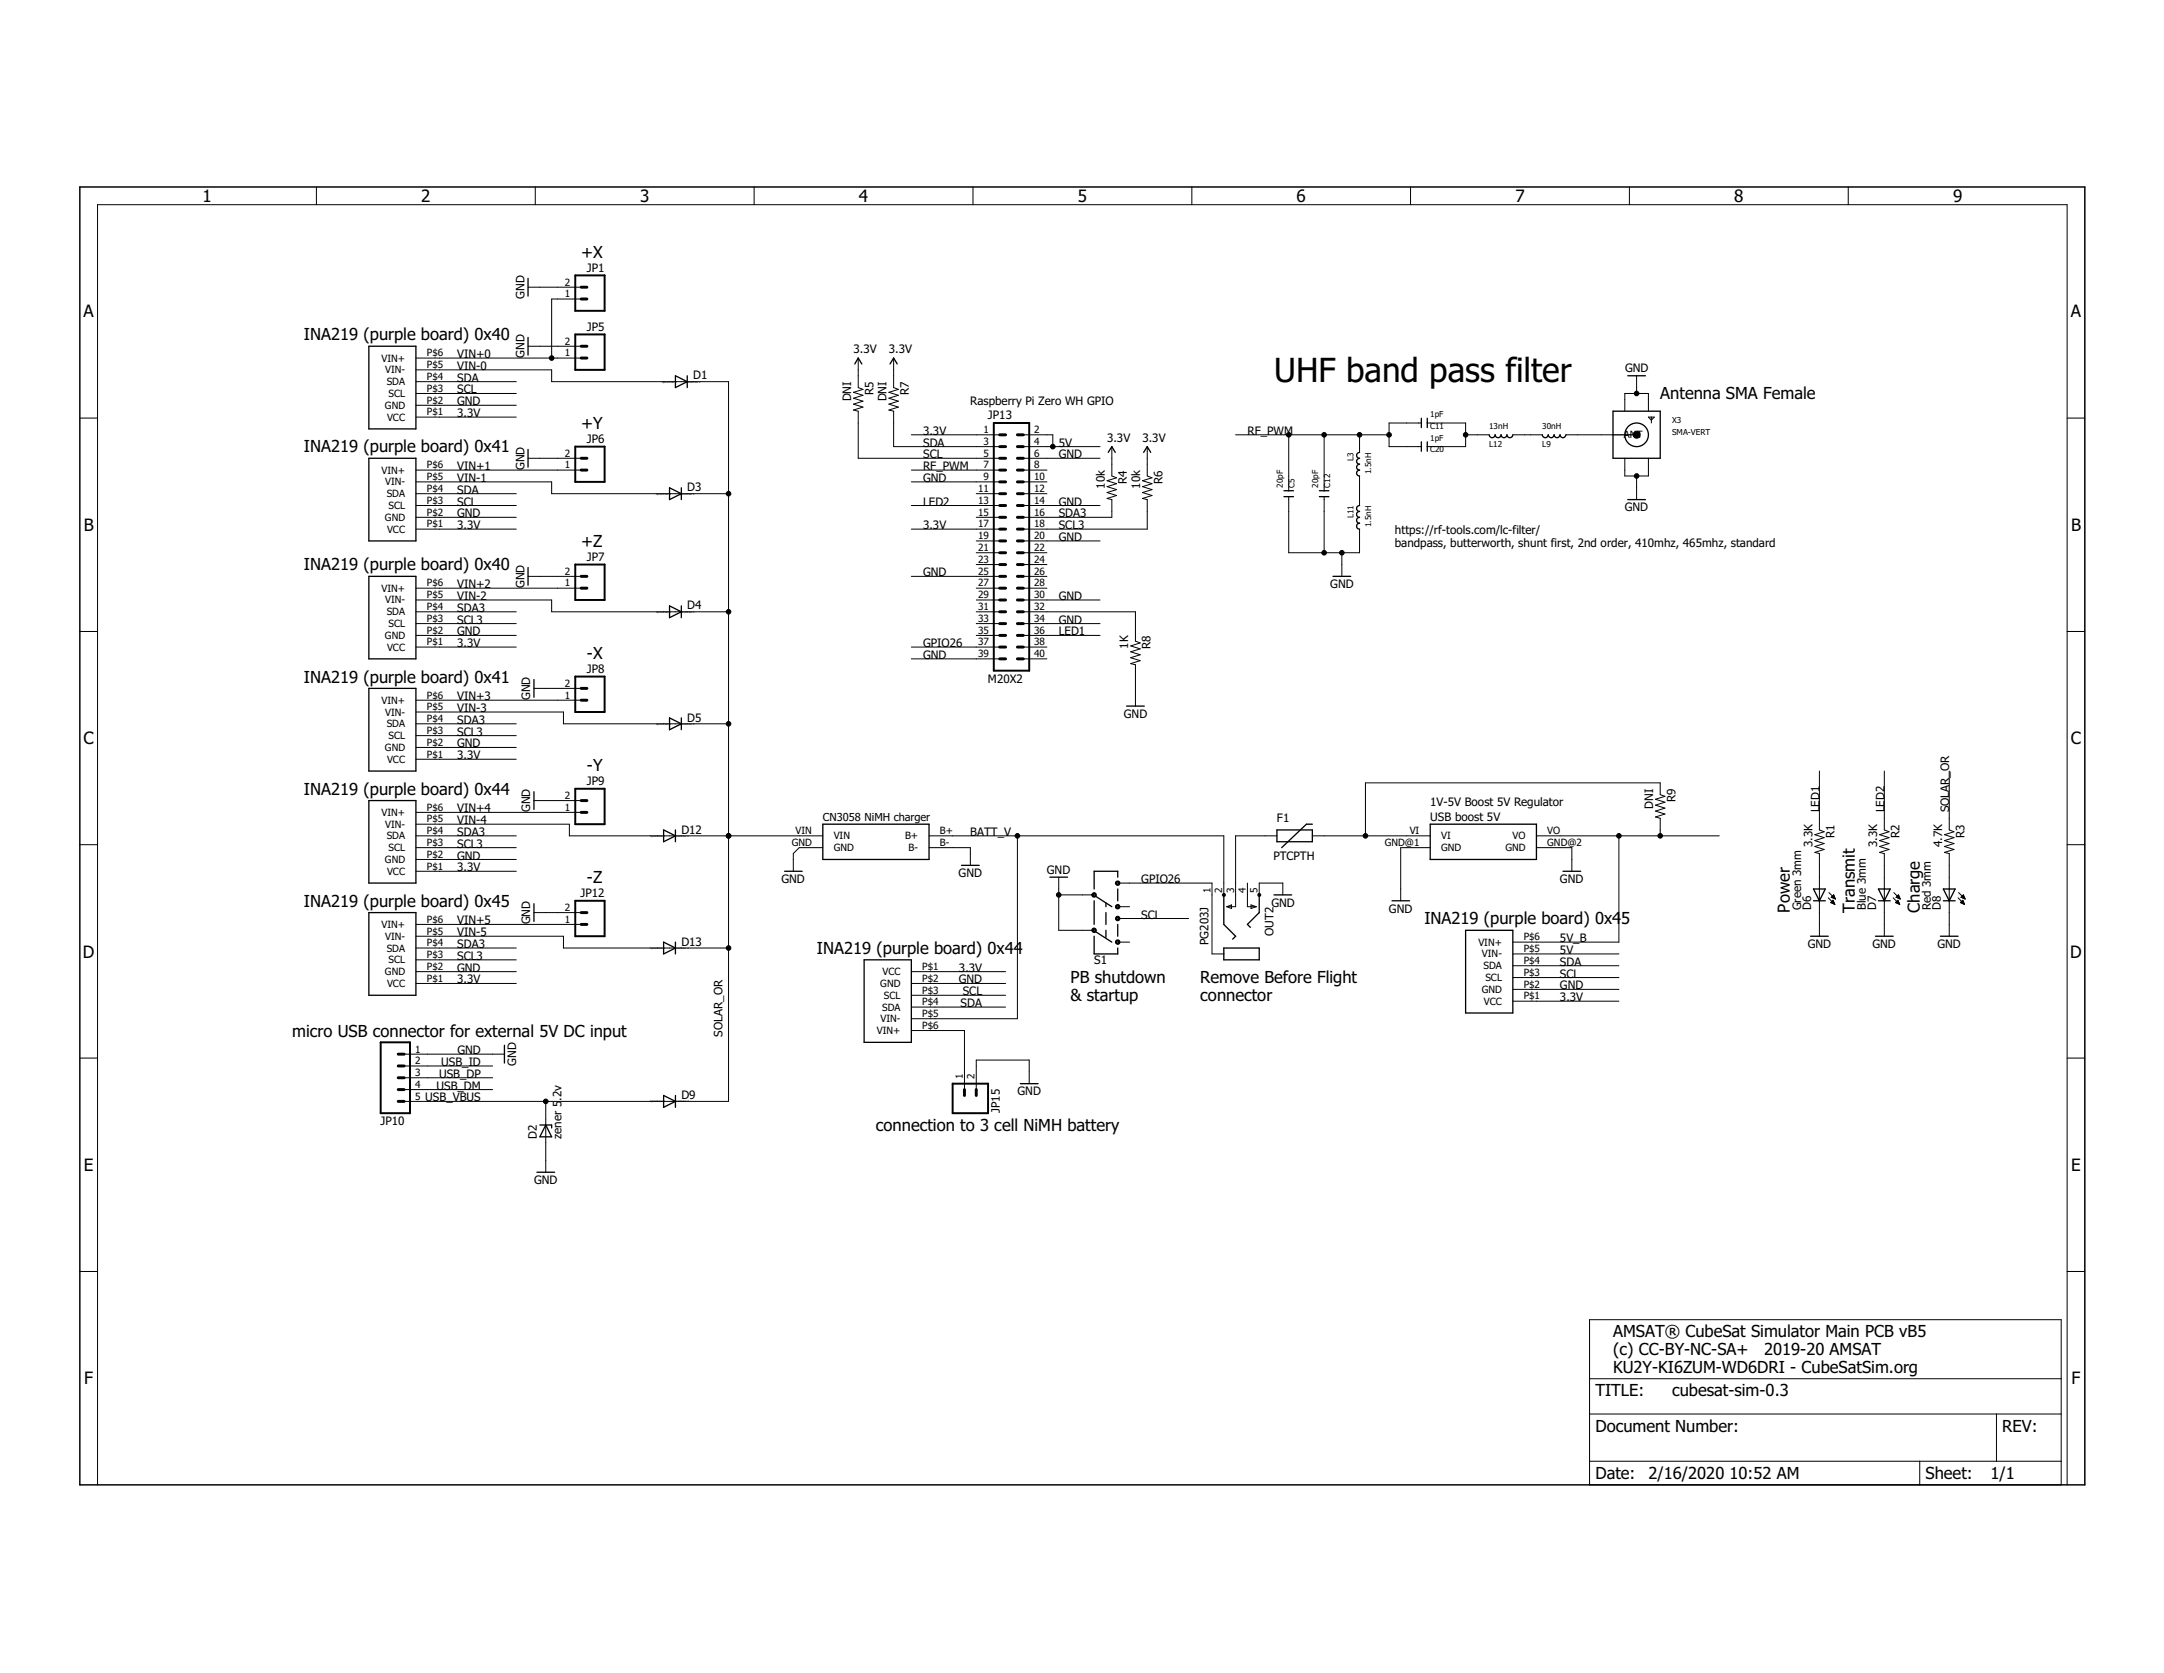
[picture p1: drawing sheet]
<svg xmlns="http://www.w3.org/2000/svg" width="279mm" height="216mm" viewBox="0 0 279 216" stroke-linecap="round" stroke-linejoin="round" font-family="sans-serif">
<path d="M10.3 24.1h258.9v167.5h-258.9z" fill="none" stroke="#000" stroke-width=".19"/>
<g fill="none" stroke="#000" stroke-width=".13">
<path d="M40.9 24.1v2.3M68.2 37.1h6.8M69.1 24.1v2.3M75 38.6h-3.8v7.6M97.4 24.1v2.3M125.6 24.1v2.3M153.9 24.1v2.3M182.1 24.1v2.3M210.4 24.1v2.3M238.6 24.1v2.3M10.3 54h2.3M53.7 46.2h21.3"/>
<path d="M53.7 49.3h13M53.7 47.7h17.5v1.6h22.9v92.8h-41.9M53.7 53.8h13M53.7 52.3h13M53.7 50.8h13M68.2 44.7h6.8M68.2 59.1h6.8M110.8 46.2v3.8l.6 .2-1.2 .4 1.2 .4-1.2 .4 1.2 .4-1.2 .4 1.2 .3-1.2 .4 .6 .2v6h18.3M115.4 46.2v3.8l.6 .2-1.2 .4 1.2 .4-1.2 .4 1.2 .4-1.2 .4 1.2 .3-1.2 .4 .6 .2v4.5h13.7M117.7 56.1h11.4M132.1 59.1h9.9M132.1 57.6h9.9"/>
<path d="M132.1 56.1h3.8v1.5M143.6 57.6v3.8l.6 .3-1.3 .3 1.3 .4-1.3 .4 1.3 .4-1.3 .4 1.3 .3-1.3 .4 .7 .2v2.3h-11.5M148.1 57.6v3.8l.6 .3-1.2 .3 1.2 .4-1.2 .4 1.2 .4-1.2 .4 1.2 .3-1.2 .4 .6 .2v3.8h-16M159.5 56.1h19.8M166.4 56.1v7.2M171 56.1v7.2M175.5 56.1v2.3M183.5 54.6h-4.2v3h4.2M184.3 54.6h4.9v3h-4.9M189.2 56.1h3.1M195.3 56.1h3.8M202.2 56.1h6.1"/>
<path d="M209.8 53.1v-2.3h3v2.3M209.8 59.1v2.3h3v-2.3M211.3 48.5v2.3M212.8 53.8h.8l-.4 .4zM213.2 53.8v.8M266.9 54h2.3M53.7 60.7h21.3M53.7 75.9h21.3M53.7 68.3h13M53.7 66.8h13M53.7 65.2h13M53.7 63.7h13"/>
<path d="M53.7 62.2h17.5v1.5h22.9M53.7 77.4h17.5v1.6h22.9M53.7 79h13M68.2 74.4h6.8M117.7 60.7h11.4M117.7 74.4h11.4M117.7 68.3h11.4M117.7 65.2h11.4M117.7 62.2h11.4M126 75.9h3.1M126 72.9h3.1M126 71.3h3.1"/>
<path d="M126 69.8h3.1M126 66.8h3.1M126 63.7h3.1M126 77.4h3.1M126 79h3.1M132.1 60.7h3.1M132.1 75.9h3.1M132.1 74.4h3.1M132.1 72.9h3.1M132.1 71.3h3.1M132.1 69.8h9.9M132.1 65.2h9.9"/>
<path d="M132.1 63.7h3.1M132.1 62.2h3.1M132.1 77.4h9.9M132.1 79h14.5v3.7l.6 .3-1.2 .4 1.2 .3-1.2 .4 1.2 .4-1.2 .4 1.2 .4-1.2 .3 .6 .2v5.3M166.4 64.1v7.2h9.1v-3M171 64.1v7.2M173.2 71.3v3.1M175.5 61.4v3.8M211.3 61.4v3.1M10.3 81.5h2.3M53.7 90.4h21.3M53.7 80.5h13"/>
<path d="M53.7 82h13M53.7 83.5h13M53.7 93.4h13M53.7 91.9h19v1.5h21.4M53.7 96.5h13M53.7 94.9h13M53.7 98h13M68.9 88.8h6.1M117.7 83.5h11.4M117.7 85h11.4M126 80.5h3.1M126 82h3.1"/>
<path d="M132.1 80.5h9.9M132.1 82h9.9M132.1 83.5h3.1M132.1 85h3.1M234.9 99.5v7.6l.6 .2-1.2 .4 1.2 .4-1.2 .4 1.2 .4-1.2 .3 1.2 .4-1.2 .4 .6 .2v10.6M243.3 99.5v7.6l.6 .2-1.2 .4 1.2 .4-1.2 .4 1.2 .4-1.2 .3 1.2 .4-1.2 .4 .6 .2v10.6M251.7 99.5v7.6l.6 .2-1.2 .4 1.2 .4-1.2 .4 1.2 .4-1.2 .3 1.2 .4-1.2 .4 .6 .2v10.6M266.9 81.5h2.3M10.3 109h2.3M53.7 104.8h21.3M53.7 119.3h21.3M53.7 107.9h13"/>
<path d="M53.7 106.4h19.8v1.5h32.7M53.7 109.4h13M53.7 110.9h13M53.7 112.4h13M68.9 103.3h6.1M68.9 117.8h6.1M106.2 109.4h-3l-.8 .8v2.2M120 107.9h38v7.6M120 109.4h5.3v2.3M131.4 107.9v23.6h-13.7M136.7 115.5h4.6M136.7 113.2v6.9h4.6"/>
<path d="M144.3 114h12.2v9.1h1.5M144.3 117h1.5M144.3 118.5h9.2M158.4 117l.6-.2v.4zM161.1 114v3h1.1M161.5 116.8l.7 .2-.7 .2zM162.6 115.5v-1.5h3v1.5M164.9 107.9h-5.4v9.1h-1.1M169.4 107.9h15.3M176.3 107.9v-6.9h38.1v1.6l.6 .2-1.3 .3 1.3 .4-1.3 .4 1.3 .4-1.3 .4 1.3 .4-1.3 .3 .7 .2v2.3M184.7 109.4h-3.9v6.8M198.4 107.9h23.6"/>
<path d="M198.4 109.4h4.5v3M209 107.9v13.7h-13.7M236.1 115.9l.8 .8M236.1 115.2l.9 .8M236.4 116.5l.3-.3 .2 .5zM236.4 116.5h.4M236.4 115.8l.6 .2M236.5 115.8h.4M236.5 116.4h.3M236.5 115.7h.4M236.5 116.3h.2M236.6 115.7h.2"/>
<path d="M236.6 115.8h.3M236.6 116.6h.2M236.6 116.3h.1M236.6 115.6h.2M236.6 116.2h.1M236.7 115.5h.1M236.7 116.6h.2M236.7 115.9h.2M236.7 115.5l.3 .5M236.7 115.5l-.3 .3M236.9 116h.1M236.9 116.7h.1"/>
<path d="M244.4 115.9l.9 .8M244.5 115.2l.8 .8M244.7 116.5l.3-.3 .3 .5zM244.8 116.5h.4M244.8 115.8h.5M244.8 115.8l.5 .2M244.8 116.4h.3M244.9 115.7h.3M244.9 116.3h.2M245 115.8h.3M245 116.6h.2M245 115.6h.2"/>
<path d="M245 116.2h.1M245 115.5h.2M245.1 115.9h.2M245.1 116.6h.1M245.1 115.5h.1M245.1 115.5l.2 .5M245.1 115.5l-.3 .3M245.2 116h.1M245.2 116.7h.1M252.8 115.9l.8 .8M252.9 115.2l.8 .8M253.1 116.5l.3-.3 .2 .5z"/>
<path d="M253.1 116.5h.4M253.2 115.8h.4M253.2 116.5h.4M253.2 116.4h.3M253.2 115.8l.5 .2M253.2 115.7h.4M253.3 116.3h.2M253.3 115.7h.3M253.3 116.6h.3M253.3 115.8h.4M253.4 115.6h.2M253.4 116.2h.1"/>
<path d="M253.4 115.5h.1M253.5 115.9h.2M253.5 116.6h.1M253.5 115.5h.1M253.5 115.5l.2 .5M253.5 115.5l-.3 .3M253.6 116.7h.1M253.6 116h.1M266.9 109h2.3M10.3 136.5h2.3M52.2 136h12.9M52.2 137.6h11.4"/>
<path d="M52.2 139.1h11.4M53.7 122.3h13M53.7 120.8h19v1.5h21.4M53.7 125.4h13M53.7 123.9h13M53.7 126.9h13M117.7 133h6.8v7.6M117.7 125.4h12.1M117.7 126.9h12.1M117.7 128.4h12.1M117.7 130h12.1M132.9 139.8v-3h-6.9v3.8"/>
<path d="M144.3 121.6h1.5M195.3 123.1h13.7M195.3 127.7h13.7M195.3 126.2h13.7M195.3 124.6h13.7M195.3 129.2h13.7M266.9 136.5h2.3M52.2 140.6h11.4M70.5 142.1v9.2M10.3 164.1h2.3M205.2 170.3h60.9v21.3h-60.9zM205.2 177.9h60.9"/>
<path d="M266.9 164.1h2.3M12.6 191.6v-165.2h254.3v165.2M205.2 182.5h60.9M205.2 188.6h60.9M247.9 188.6v3M257.8 182.5v6.1"/>
</g>
<path d="M74.3 35.5h3.8v4.6h-3.8zM74.3 43.2h3.8v4.5h-3.8zM74.3 57.6h3.8v4.6h-3.8zM128.3 54.6h4.6v32h-4.6zM74.3 72.9h3.8v4.5h-3.8zM74.3 87.3h3.8v4.6h-3.8zM74.3 101.8h3.8v4.6h-3.8zM74.3 116.2h3.8v4.6h-3.8zM49.1 134.5h3.8v9.2h-3.8zM123 139.8h4.6v3.9h-4.6z" fill="none" stroke="#000" stroke-width=".25"/>
<g fill="none" stroke="#000" stroke-width=".38">
<path d="M75 37.1h.8M75 38.6h.8M75 44.7h.8M75 46.2h.8M75 59.1h.8M129.1 59.1h.7M129.1 57.6h.7M129.1 56.1h.7M131.4 59.1h.7M131.4 57.6h.7M131.4 56.1h.7M75 60.7h.8"/>
<path d="M75 74.4h.8M75 75.9h.8M129.1 60.7h.7M129.1 74.4h.7M129.1 75.9h.7M129.1 71.3h.7M129.1 72.9h.7M129.1 68.3h.7M129.1 69.8h.7M129.1 66.8h.7M129.1 65.2h.7M129.1 63.7h.7"/>
<path d="M129.1 62.2h.7M129.1 79h.7M129.1 77.4h.7M131.4 60.7h.7M131.4 74.4h.7M131.4 75.9h.7M131.4 71.3h.7M131.4 72.9h.7M131.4 68.3h.7M131.4 69.8h.7M131.4 66.8h.7M131.4 65.2h.7"/>
<path d="M131.4 63.7h.7M131.4 62.2h.7M131.4 79h.7M131.4 77.4h.7M75 88.8h.8M75 90.4h.8M129.1 82h.7M129.1 83.5h.7M129.1 85h.7M129.1 80.5h.7M131.4 82h.7M131.4 83.5h.7"/>
<path d="M131.4 85h.7M131.4 80.5h.7M75 103.3h.8M75 104.8h.8M75 117.8h.8M75 119.3h.8M51.4 139.1h.8M51.4 137.6h.8M51.4 136h.8M51.4 142.1h.8M51.4 140.6h.8M124.5 140.6v.8"/>
<path d="M126 140.6v.8"/>
</g>
<g fill="none" stroke="#000" stroke-width=".17">
<path d="M68.2 35.9v2.3M47.6 59.1h6.1v10.7h-6.1zM47.6 44.7h6.1v10.7h-6.1zM68.2 43.5v2.3M68.2 58v2.3M87.2 48.5l1.5 .8-1.5 .7zM88.7 48.5v1.5M110.4 47l.4-.8 .5 .8M114.9 47l.5-.8 .4 .8M143.1 58.4l.5-.8 .4 .8M147.7 58.4l.4-.8 .5 .8M175.5 58.4a.38 .38 0 0 0-.3 .4 .38 .38 0 0 0 .3 .3 .38 .38 0 0 0-.3 .4 .38 .38 0 0 0 .3 .4 .38 .38 0 0 0-.3 .4 .38 .38 0 0 0 .3 .4 .38 .38 0 0 0-.3 .3 .38 .38 0 0 0 .3 .4"/>
<path d="M183.5 54v1.2M183.5 57v1.2M184.3 54v1.2M184.3 57v1.2M192.3 56.1a.38 .38 0 0 0 .4 .4 .38 .38 0 0 0 .3-.4 .38 .38 0 0 0 .4 .4 .38 .38 0 0 0 .4-.4 .38 .38 0 0 0 .4 .4 .38 .38 0 0 0 .4-.4 .38 .38 0 0 0 .3 .4 .38 .38 0 0 0 .4-.4M199.1 56.1a.38 .38 0 0 0 .4 .4 .38 .38 0 0 0 .4-.4 .38 .38 0 0 0 .4 .4 .38 .38 0 0 0 .4-.4 .38 .38 0 0 0 .3 .4 .38 .38 0 0 0 .4-.4 .38 .38 0 0 0 .4 .4 .38 .38 0 0 0 .4-.4M208.3 53.1h6.1v6h-6.1zM208.3 56.1h3M210.2 48.5h2.2M47.6 74.4h6.1v10.6h-6.1zM68.2 73.2v2.3M86.4 62.9l1.6 .8-1.6 .8z"/>
<path d="M86.4 78.2l1.6 .8-1.6 .7zM88 62.9v1.6M88 78.2v1.5M165.8 64.1h1.2M165.8 63.3h1.2M170.3 64.1h1.3M170.3 63.3h1.3M172.1 74.4h2.3M175.5 65.2a.38 .38 0 0 0-.3 .4 .38 .38 0 0 0 .3 .4 .38 .38 0 0 0-.3 .4 .38 .38 0 0 0 .3 .4 .38 .38 0 0 0-.3 .3 .38 .38 0 0 0 .3 .4 .38 .38 0 0 0-.3 .4 .38 .38 0 0 0 .3 .4M210.2 64.5h2.2M47.6 88.8h6.1v10.7h-6.1zM68.9 87.7v2.3"/>
<path d="M86.4 92.6l1.6 .8-1.6 .8zM88 92.6v1.6M145.5 91.1h2.2M47.6 103.3h6.1v10.7h-6.1zM47.6 117.8h6.1v10.6h-6.1zM68.9 102.2v2.3M68.9 116.6v2.3M85.7 107.1l1.5 .8-1.5 .7zM87.2 107.1v1.5M101.3 112.4h2.3M106.2 106.4h13.8v4.5h-13.8zM124.1 111.7h2.3"/>
<path d="M135.6 113.2h2.2M141.3 116.2v3.1M141.4 115.6l2.2 1.4M142.8 116.5v.5M142.8 117.8v1.5M144.3 113.2v-.8h-3v2.3M144.3 114.7v1.5M144.3 119.3v1.5M158 115.5v3.8l1.5 1.5-.3 .4M162.6 115.5v2.3l-1.5 1.5 .3 .4M164.5 115.5h2.3M164.9 107.1h4.5v1.5h-4.5z"/>
<path d="M169.4 106.4h-.7l-3.2 3M179.7 116.2h2.3M184.7 106.4h13.7v4.5h-13.7zM201.8 112.4h2.3M234.1 114.7h1.6l-.8 1.5zM234.1 116.2h1.6M242.5 116.2h1.6M242.5 114.7h1.6l-.8 1.5zM250.9 116.2h1.5M250.9 114.7h1.5l-.7 1.5zM65.1 134.9v2.3M85.7 121.6l1.5 .7-1.5 .8z"/>
<path d="M87.2 121.6v1.5M111.6 123.9h6.1v10.6h-6.1zM131.7 139.8h2.3M141.3 120.8v2.3h3v-.8M141.4 120.2l2.2 1.4M142.8 120.1v.9M158 122.3h4.6v1.6h-4.6zM189.2 120.1h6.1v10.6h-6.1zM233.8 120.8h2.3M242.1 120.8h2.3M250.5 120.8h2.3M69.3 151.3h2.3"/>
<path d="M69.7 145.2h1.5v.4M70.5 145.2l.7 1.5h-1.5zM85.7 141.4l1.5 .7-1.5 .8zM87.2 141.4v1.5"/>
<circle cx="211.3" cy="56.1" r="1.52"/>
</g>
<g fill="#000" stroke="#000" stroke-width=".13">
<path d="M141 115.3a.29 .29 0 0 1 .5 0 .29 .29 0 0 1-.1 .5 .29 .29 0 0 1-.4-.3l.3-.1 .1 .1-.2 .1-.1-.1h-.1z" fill-rule="evenodd"/>
<path d="M144.1 118.4l.1-.1a.3 .3 0 0 1 .4 .2 .3 .3 0 0 1-.4 .3l-.2-.3 .3-.1 .1 .1v.1l-.1 .1-.1-.2h-.2z" fill-rule="evenodd"/>
<path d="M144.1 116.9l.1-.1a.29 .29 0 0 1 .3 0 .29 .29 0 0 1 .1 .3 .29 .29 0 0 1-.2 .2 .29 .29 0 0 1-.3-.1l-.1-.2h.2l.1-.1 .1 .1v.1h-.1l-.1-.1h-.2z" fill-rule="evenodd"/>
<path d="M144.1 113.8a.3 .3 0 0 1 .4-.1 .3 .3 0 0 1 0 .5 .3 .3 0 0 1-.3 0 .3 .3 0 0 1-.2-.2l.3-.2 .1 .2-.1 .1-.1-.1h-.2z" fill-rule="evenodd"/>
<path d="M157.9 115.4h.3v.2h-.3z" fill-rule="evenodd"/>
<path d="M162.5 115.4h.2v.2h-.2z" fill-rule="evenodd"/>
<path d="M141 119.9a.3 .3 0 0 1 .5 0 .3 .3 0 0 1-.2 .5l-.3-.2v-.1l.3-.2 .1 .1v.2h-.2l-.1-.1h-.1z" fill-rule="evenodd"/>
<path d="M144.1 121.4a.3 .3 0 0 1 .5 0 .3 .3 0 0 1-.2 .5l-.3-.2-.1-.1 .3-.2 .1 .1v.2h-.1l-.1-.1h-.2z" fill-rule="evenodd"/>
<circle cx="71.2" cy="46.2" r=".3"/>
<circle cx="135.9" cy="57.6" r=".3"/>
<circle cx="166.4" cy="56.1" r=".3"/>
<circle cx="171" cy="56.1" r=".3"/>
<circle cx="175.5" cy="56.1" r=".3"/>
<circle cx="179.3" cy="56.1" r=".3"/>
<circle cx="189.2" cy="56.1" r=".3"/>
<circle cx="211.3" cy="50.8" r=".3"/>
<circle cx="211.3" cy="56.1" r=".46"/>
<circle cx="94.1" cy="79" r=".3"/>
<circle cx="94.1" cy="63.7" r=".3"/>
<circle cx="171" cy="71.3" r=".3"/>
<circle cx="173.2" cy="71.3" r=".3"/>
<circle cx="211.3" cy="61.4" r=".3"/>
<circle cx="94.1" cy="93.4" r=".3"/>
<circle cx="94.1" cy="107.9" r=".3"/>
<circle cx="131.4" cy="107.9" r=".3"/>
<circle cx="136.7" cy="115.5" r=".3"/>
<circle cx="176.3" cy="107.9" r=".3"/>
<circle cx="209" cy="107.9" r=".3"/>
<circle cx="214.4" cy="107.9" r=".3"/>
<circle cx="94.1" cy="122.3" r=".3"/>
<circle cx="70.5" cy="142.1" r=".3"/>
</g>
<text font-size="4.3" x="164.5" y="49.3">UHF band pass filter</text>
<g font-size="2.2">
<text x="26.1" y="26.1">1</text>
<text x="54.4" y="26.1">2</text>
<text x="82.6" y="26.1">3</text>
<text x="110.9" y="26.1">4</text>
<text x="139.2" y="26.1">5</text>
<text x="167.4" y="26.1">6</text>
<text x="195.7" y="26.1">7</text>
<text x="223.9" y="26.1">8</text>
<text x="252.2" y="26.1">9</text>
<text x="10.8" y="41">A</text>
<text x="267.4" y="41">A</text>
<text x="10.8" y="68.5">B</text>
<text x="267.4" y="68.5">B</text>
<text x="10.8" y="96">C</text>
<text x="267.4" y="96">C</text>
<text x="10.7" y="123.6">D</text>
<text x="267.3" y="123.6">D</text>
<text x="10.8" y="151.1">E</text>
<text x="267.4" y="151.1">E</text>
<text x="10.9" y="178.6">F</text>
<text x="267.5" y="178.6">F</text>
</g>
<g font-size="2.1">
<text x="75" y="33.3">+X</text>
<text x="39.2" y="43.9">INA219 (purple board) 0x40</text>
<text x="214.4" y="51.5">Antenna SMA Female</text>
<text x="39.2" y="58.4">INA219 (purple board) 0x41</text>
<text x="75" y="55.3">+Y</text>
<text x="75" y="70.6">+Z</text>
<text x="39.2" y="73.6">INA219 (purple board) 0x40</text>
<text x="39.2" y="88.1">INA219 (purple board) 0x41</text>
<text x="75.8" y="85">-X</text>
<text x="75.8" y="99.5">-Y</text>
<text x="39.2" y="102.5">INA219 (purple board) 0x44</text>
<text x="75.8" y="114">-Z</text>
<text x="39.2" y="117">INA219 (purple board) 0x45</text>
<text x="183.9" y="119.3">INA219 (purple board) 0x4</text>
<text x="209.3" y="119.3">5</text>
<text x="231.1" y="117.8" transform="rotate(-90 231.1 117.8)">Power</text>
<text x="239.5" y="117.8" transform="rotate(-90 239.5 117.8)">Transmit</text>
<text x="247.9" y="117.8" transform="rotate(-90 247.9 117.8)">Charge</text>
<text x="105.5" y="123.1">INA219 (purple board) 0x44</text>
<text x="138.2" y="126.9">PB shutdown</text>
<text x="138.2" y="129.2">&amp; startup</text>
<text x="155" y="126.9">Remove Before Flight</text>
<text x="155" y="129.2">connector</text>
<text x="37.7" y="133.8">micro USB connector for external 5V DC input</text>
<text x="113.1" y="145.9">connection to 3 cell NiMH battery</text>
<text x="208.3" y="172.6">AMSAT® CubeSat Simulator Main PCB vB5</text>
<text x="208.3" y="174.9">(c) CC-BY-NC-SA+</text>
<text x="208.3" y="177.2">KU2Y-KI6ZUM-WD6DRI - CubeSatSim.org</text>
<text x="227.8" y="174.9">2019-20 AMSAT</text>
<text x="206" y="180.2">TITLE:</text>
<text x="206" y="184.8">Document Number:</text>
<text x="215.9" y="180.2">cubesat-sim-0.3</text>
<text x="258.5" y="184.8">REV:</text>
<text x="206" y="190.9">Date:</text>
<text x="212.8" y="190.9">2/16/2020</text>
<text x="223.3" y="190.9">10:52 AM</text>
<text x="248.6" y="190.9">Sheet:</text>
<text x="257" y="190.9">1/1</text>
</g>
<g font-size="1.5">
<text x="75.8" y="35.1">JP1</text>
<text x="67.7" y="38.6" transform="rotate(-90 67.7 38.6)">GND</text>
<text x="59" y="47.7">VIN-0</text>
<text x="59" y="46.2">VIN+0</text>
<text x="67.7" y="46.2" transform="rotate(-90 67.7 46.2)">GND</text>
<text x="75.8" y="42.7">JP5</text>
<text x="110.2" y="45.6">3.3V</text>
<text x="114.8" y="45.6">3.3V</text>
<text x="59" y="52.3">GND</text>
<text x="59" y="53.8">3.3V</text>
<text x="59" y="50.8">SCL</text>
<text x="59" y="49.3">SDA</text>
<text x="89.5" y="49">D1</text>
<text x="109.9" y="51.8" transform="rotate(-90 109.9 51.8)">DNI</text>
<text x="112.8" y="51" transform="rotate(-90 112.8 51)">R5</text>
<text x="114.5" y="51.8" transform="rotate(-90 114.5 51.8)">DNI</text>
<text x="117.3" y="51" transform="rotate(-90 117.3 51)">R7</text>
<text x="125.3" y="52.3">Raspberry Pi Zero WH GPIO</text>
<text x="209.8" y="48">GND</text>
<text x="75.8" y="57.2">JP6</text>
<text x="119.2" y="56.1">3.3V</text>
<text x="119.2" y="59.1">SCL</text>
<text x="119.2" y="57.6">SDA</text>
<text x="127.6" y="54.1">JP13</text>
<text x="136.7" y="59.1">GND</text>
<text x="136.7" y="57.6">5V</text>
<text x="142.9" y="57">3.3V</text>
<text x="147.5" y="57">3.3V</text>
<text x="161.1" y="56.1">RF_PWM</text>
<text x="59" y="65.2">SCL</text>
<text x="59" y="63.7">SDA</text>
<text x="59" y="60.7">VIN+1</text>
<text x="59" y="62.2">VIN-1</text>
<text x="67.7" y="60.7" transform="rotate(-90 67.7 60.7)">GND</text>
<text x="88.7" y="63.4">D3</text>
<text x="119.2" y="62.2">GND</text>
<text x="119.2" y="65.2">LED2</text>
<text x="119.2" y="60.7">RF_PWM</text>
<text x="136.7" y="65.2">GND</text>
<text x="142.6" y="63.1" transform="rotate(-90 142.6 63.1)">10k</text>
<text x="145.5" y="62.4" transform="rotate(-90 145.5 62.4)">R4</text>
<text x="147.2" y="63.1" transform="rotate(-90 147.2 63.1)">10k</text>
<text x="150.1" y="62.4" transform="rotate(-90 150.1 62.4)">R6</text>
<text x="59" y="66.8">GND</text>
<text x="59" y="68.3">3.3V</text>
<text x="119.2" y="68.3">3.3V</text>
<text x="136.7" y="69.8">GND</text>
<text x="136.7" y="66.8">SDA3</text>
<text x="136.7" y="68.3">SCL3</text>
<text x="180.1" y="69">https://rf-tools.com/lc-filter/</text>
<text x="180.1" y="70.6">bandpass, butterworth, shunt first, 2nd order, 410mhz, 465mhz, standard</text>
<text x="209.8" y="66">GND</text>
<text x="59" y="75.9">VIN+2</text>
<text x="59" y="77.4">VIN-2</text>
<text x="67.7" y="75.9" transform="rotate(-90 67.7 75.9)">GND</text>
<text x="75.8" y="72.4">JP7</text>
<text x="119.2" y="74.4">GND</text>
<text x="136.7" y="77.4">GND</text>
<text x="171.8" y="75.9">GND</text>
<text x="59" y="82">GND</text>
<text x="59" y="83.5">3.3V</text>
<text x="59" y="78.9">SDA3</text>
<text x="59" y="80.5">SCL3</text>
<text x="88.7" y="78.7">D4</text>
<text x="119.2" y="83.5">GPIO26</text>
<text x="136.7" y="80.5">GND</text>
<text x="136.7" y="82">LED1</text>
<text x="145.7" y="83.7" transform="rotate(-90 145.7 83.7)">1K</text>
<text x="148.6" y="83.7" transform="rotate(-90 148.6 83.7)">R8</text>
<text x="75.8" y="86.9">JP8</text>
<text x="119.2" y="85">GND</text>
<text x="127.6" y="88.1">M20X2</text>
<text x="59" y="90.4">VIN+3</text>
<text x="59" y="91.9">VIN-3</text>
<text x="59" y="93.4">SDA3</text>
<text x="59" y="94.9">SCL3</text>
<text x="68.5" y="90.3" transform="rotate(-90 68.5 90.3)">GND</text>
<text x="88.7" y="93.1">D5</text>
<text x="145.1" y="92.6">GND</text>
<text x="59" y="96.5">GND</text>
<text x="59" y="98">3.3V</text>
<text x="75.8" y="101.3">JP9</text>
<text x="59" y="104.8">VIN+4</text>
<text x="59" y="106.4">VIN-4</text>
<text x="59" y="107.9">SDA3</text>
<text x="68.5" y="104.8" transform="rotate(-90 68.5 104.8)">GND</text>
<text x="88" y="107.6">D12</text>
<text x="125.3" y="107.9">BATT_V</text>
<text x="164.9" y="106">F1</text>
<text x="184.7" y="106">USB boost 5V</text>
<text x="184.7" y="104.1">1V-5V Boost 5V Regulator</text>
<text x="213.4" y="104.3" transform="rotate(-90 213.4 104.3)">DNI</text>
<text x="216.3" y="103.5" transform="rotate(-90 216.3 103.5)">R9</text>
<text x="234.9" y="104.8" transform="rotate(-90 234.9 104.8)">LED1</text>
<text x="243.3" y="104.8" transform="rotate(-90 243.3 104.8)">LED2</text>
<text x="251.7" y="104.8" transform="rotate(-90 251.7 104.8)">SOLAR_OR</text>
<text x="59" y="110.9">GND</text>
<text x="59" y="112.4">3.3V</text>
<text x="59" y="109.4">SCL3</text>
<text x="100.9" y="114">GND</text>
<text x="123.8" y="113.2">GND</text>
<text x="135.2" y="112.7">GND</text>
<text x="147.4" y="114">GPIO26</text>
<text x="164.4" y="110.9">PTCPTH</text>
<text x="201.4" y="114">GND</text>
<text x="234" y="109.3" transform="rotate(-90 234 109.3)">3.3K</text>
<text x="236.9" y="108.1" transform="rotate(-90 236.9 108.1)">R1</text>
<text x="242.4" y="109.3" transform="rotate(-90 242.4 109.3)">3.3K</text>
<text x="245.2" y="108.1" transform="rotate(-90 245.2 108.1)">R2</text>
<text x="250.7" y="109.3" transform="rotate(-90 250.7 109.3)">4.7K</text>
<text x="253.6" y="108.1" transform="rotate(-90 253.6 108.1)">R3</text>
<text x="59" y="119.3">VIN+5</text>
<text x="68.5" y="119.3" transform="rotate(-90 68.5 119.3)">GND</text>
<text x="75" y="115.8">JP12</text>
<text x="147.4" y="118.5">SCL</text>
<text x="164.1" y="117">GND</text>
<text x="179.3" y="117.8">GND</text>
<text x="232.5" y="117.5" transform="rotate(-90 232.5 117.5)">Green 3mm</text>
<text x="233.8" y="117.5" transform="rotate(-90 233.8 117.5)">D6</text>
<text x="240.9" y="117.5" transform="rotate(-90 240.9 117.5)">Blue 3mm</text>
<text x="242.2" y="117.5" transform="rotate(-90 242.2 117.5)">D7</text>
<text x="249.3" y="117.5" transform="rotate(-90 249.3 117.5)">Red 3mm</text>
<text x="250.6" y="117.5" transform="rotate(-90 250.6 117.5)">D8</text>
<text x="59" y="125.4">GND</text>
<text x="59" y="122.3">SDA3</text>
<text x="59" y="123.9">SCL3</text>
<text x="59" y="120.8">VIN-5</text>
<text x="88" y="122.1">D13</text>
<text x="123.8" y="125.4">3.3V</text>
<text x="141.3" y="124.5">S1</text>
<text x="156" y="121.9" transform="rotate(-90 156 121.9)">PG203J</text>
<text x="164.4" y="120.8" transform="rotate(-90 164.4 120.8)">OUT2</text>
<text x="201.4" y="124.6">SDA</text>
<text x="201.4" y="123.1">5V</text>
<text x="201.4" y="121.6">5V_B</text>
<text x="233.4" y="122.3">GND</text>
<text x="241.8" y="122.3">GND</text>
<text x="250.1" y="122.3">GND</text>
<text x="59" y="126.9">3.3V</text>
<text x="123.8" y="126.9">GND</text>
<text x="124" y="130">SDA</text>
<text x="124.3" y="128.4">SCL</text>
<text x="201.4" y="127.7">GND</text>
<text x="201.4" y="129.2">3.3V</text>
<text x="201.4" y="126.1">SCL</text>
<text x="57" y="137.6">USB_ID</text>
<text x="59.1" y="136">GND</text>
<text x="66.7" y="137.5" transform="rotate(-90 66.7 137.5)">GND</text>
<text x="93.3" y="133.8" transform="rotate(-90 93.3 133.8)">SOLAR_OR</text>
<text x="54.9" y="142.1">USB_VBUS</text>
<text x="56.3" y="140.6">USB_DM</text>
<text x="56.7" y="139.1">USB_DP</text>
<text x="72.5" y="142.1" transform="rotate(-90 72.5 142.1)">.2v</text>
<text x="88" y="141.8">D9</text>
<text x="129.1" y="143.7" transform="rotate(-90 129.1 143.7)">JP15</text>
<text x="131.4" y="141.4">GND</text>
<text x="49.1" y="145.2">JP10</text>
<text x="69.3" y="147" transform="rotate(-90 69.3 147)">D2</text>
<text x="72.5" y="147" transform="rotate(-90 72.5 147)">zener 5</text>
<text x="69" y="152.8">GND</text>
</g>
<text font-size="1.4" x="106.2" y="106">CN3058 NiMH charger</text>
<g font-size="1.3">
<text x="72.9" y="38.4">1</text>
<text x="72.9" y="36.9">2</text>
<text x="49.3" y="46.7">VIN+</text>
<text x="55.1" y="47.5">P$5</text>
<text x="55.1" y="46">P$6</text>
<text x="72.9" y="46">1</text>
<text x="72.9" y="44.5">2</text>
<text x="49.7" y="52.8">GND</text>
<text x="49.7" y="48.2">VIN-</text>
<text x="49.9" y="49.7">SDA</text>
<text x="50.2" y="51.2">SCL</text>
<text x="55.1" y="52.1">P$2</text>
<text x="55.1" y="50.6">P$3</text>
<text x="55.1" y="49">P$4</text>
<text x="55.1" y="53.6">P$1</text>
<text x="50" y="54.3">VCC</text>
<text x="72.9" y="58.9">2</text>
<text x="127" y="55.9">1</text>
<text x="127" y="57.4">3</text>
<text x="127" y="58.9">5</text>
<text x="133.5" y="58.9">6</text>
<text x="133.5" y="57.4">4</text>
<text x="133.5" y="55.9">2</text>
<text x="209.7" y="56.6">ANT</text>
<text x="49.3" y="61.1">VIN+</text>
<text x="49.7" y="62.6">VIN-</text>
<text x="49.9" y="64.2">SDA</text>
<text x="50.2" y="65.7">SCL</text>
<text x="55.1" y="65">P$3</text>
<text x="55.1" y="63.5">P$4</text>
<text x="55.1" y="62">P$5</text>
<text x="55.1" y="60.5">P$6</text>
<text x="72.9" y="60.5">1</text>
<text x="126.3" y="63.5">11</text>
<text x="126.3" y="65">13</text>
<text x="127" y="60.5">7</text>
<text x="127" y="62">9</text>
<text x="133.5" y="65">14</text>
<text x="133.5" y="63.5">12</text>
<text x="133.5" y="62">10</text>
<text x="133.5" y="60.5">8</text>
<text x="49.7" y="67.2">GND</text>
<text x="50" y="68.7">VCC</text>
<text x="55.1" y="66.5">P$2</text>
<text x="55.1" y="68.1">P$1</text>
<text x="126.3" y="66.5">15</text>
<text x="126.3" y="68.1">17</text>
<text x="126.3" y="69.6">19</text>
<text x="126.3" y="71.1">21</text>
<text x="133.5" y="71.1">22</text>
<text x="133.5" y="69.6">20</text>
<text x="133.5" y="68.1">18</text>
<text x="133.5" y="66.5">16</text>
<text x="49.3" y="76.4">VIN+</text>
<text x="49.7" y="77.9">VIN-</text>
<text x="55.1" y="77.2">P$5</text>
<text x="55.1" y="75.7">P$6</text>
<text x="72.9" y="75.7">1</text>
<text x="72.9" y="74.2">2</text>
<text x="126.3" y="72.6">23</text>
<text x="126.3" y="74.2">25</text>
<text x="126.3" y="75.7">27</text>
<text x="126.3" y="77.2">29</text>
<text x="133.5" y="74.2">26</text>
<text x="133.5" y="72.6">24</text>
<text x="133.5" y="75.7">28</text>
<text x="133.5" y="77.2">30</text>
<text x="49.7" y="82.4">GND</text>
<text x="49.9" y="79.4">SDA</text>
<text x="50" y="84">VCC</text>
<text x="50.2" y="80.9">SCL</text>
<text x="55.1" y="81.8">P$2</text>
<text x="55.1" y="80.3">P$3</text>
<text x="55.1" y="78.7">P$4</text>
<text x="55.1" y="83.3">P$1</text>
<text x="126.3" y="78.7">31</text>
<text x="126.3" y="80.3">33</text>
<text x="126.3" y="81.8">35</text>
<text x="126.3" y="83.3">37</text>
<text x="133.5" y="78.7">32</text>
<text x="133.5" y="80.3">34</text>
<text x="133.5" y="81.8">36</text>
<text x="133.5" y="83.3">38</text>
<text x="72.9" y="88.6">2</text>
<text x="126.3" y="84.8">39</text>
<text x="133.5" y="84.8">40</text>
<text x="49.3" y="90.8">VIN+</text>
<text x="49.7" y="92.3">VIN-</text>
<text x="49.9" y="93.9">SDA</text>
<text x="50.2" y="95.4">SCL</text>
<text x="55.1" y="94.7">P$3</text>
<text x="55.1" y="93.2">P$4</text>
<text x="55.1" y="91.7">P$5</text>
<text x="55.1" y="90.2">P$6</text>
<text x="72.9" y="90.2">1</text>
<text x="49.7" y="96.9">GND</text>
<text x="50" y="98.4">VCC</text>
<text x="55.1" y="96.2">P$2</text>
<text x="55.1" y="97.8">P$1</text>
<text x="49.3" y="105.3">VIN+</text>
<text x="49.7" y="106.8">VIN-</text>
<text x="55.1" y="107.7">P$4</text>
<text x="55.1" y="106.1">P$5</text>
<text x="55.1" y="104.6">P$6</text>
<text x="72.9" y="104.6">1</text>
<text x="72.9" y="103.1">2</text>
<text x="102.7" y="107.7">VIN</text>
<text x="121.3" y="107.7">B+</text>
<text x="182" y="107.7">VI</text>
<text x="199.8" y="107.7">VO</text>
<text x="49.7" y="111.4">GND</text>
<text x="49.9" y="108.3">SDA</text>
<text x="50" y="112.9">VCC</text>
<text x="50.2" y="109.9">SCL</text>
<text x="55.1" y="110.7">P$2</text>
<text x="55.1" y="109.2">P$3</text>
<text x="55.1" y="112.2">P$1</text>
<text x="102.2" y="109.2">GND</text>
<text x="107.6" y="108.3">VIN</text>
<text x="107.6" y="109.9">GND</text>
<text x="116.9" y="108.3">B+</text>
<text x="117.3" y="109.9">B-</text>
<text x="121.3" y="109.2">B-</text>
<text x="178.8" y="109.2">GND@1</text>
<text x="186.1" y="109.9">GND</text>
<text x="186.1" y="108.3">VI</text>
<text x="194.4" y="109.9">GND</text>
<text x="195.3" y="108.3">VO</text>
<text x="199.8" y="109.2">GND@2</text>
<text x="49.3" y="119.7">VIN+</text>
<text x="55.1" y="119.1">P$6</text>
<text x="72.9" y="119.1">1</text>
<text x="72.9" y="117.6">2</text>
<text x="156.3" y="115.3" transform="rotate(-90 156.3 115.3)">1</text>
<text x="157.8" y="115.3" transform="rotate(-90 157.8 115.3)">2</text>
<text x="159.3" y="115.3" transform="rotate(-90 159.3 115.3)">3</text>
<text x="160.8" y="115.3" transform="rotate(-90 160.8 115.3)">4</text>
<text x="162.4" y="115.3" transform="rotate(-90 162.4 115.3)">5</text>
<text x="49.7" y="125.8">GND</text>
<text x="49.7" y="121.3">VIN-</text>
<text x="49.9" y="122.8">SDA</text>
<text x="50.2" y="124.3">SCL</text>
<text x="55.1" y="125.2">P$2</text>
<text x="55.1" y="123.6">P$3</text>
<text x="55.1" y="122.1">P$4</text>
<text x="55.1" y="120.6">P$5</text>
<text x="113.9" y="125.8">VCC</text>
<text x="119.1" y="125.2">P$1</text>
<text x="190.9" y="122">VIN+</text>
<text x="191.3" y="123.6">VIN-</text>
<text x="191.6" y="125.1">SDA</text>
<text x="196.7" y="125.9">P$3</text>
<text x="196.7" y="124.4">P$4</text>
<text x="196.7" y="122.9">P$5</text>
<text x="196.7" y="121.4">P$6</text>
<text x="50" y="127.4">VCC</text>
<text x="55.1" y="126.7">P$1</text>
<text x="113.7" y="127.4">GND</text>
<text x="113.7" y="131.9">VIN-</text>
<text x="113.9" y="130.4">SDA</text>
<text x="114.1" y="128.9">SCL</text>
<text x="119.1" y="126.7">P$2</text>
<text x="119.1" y="128.2">P$3</text>
<text x="119.1" y="129.7">P$4</text>
<text x="119.1" y="131.3">P$5</text>
<text x="191.3" y="128.1">GND</text>
<text x="191.6" y="129.6">VCC</text>
<text x="191.8" y="126.6">SCL</text>
<text x="196.7" y="127.5">P$2</text>
<text x="196.7" y="129">P$1</text>
<text x="53.6" y="135.8">1</text>
<text x="53.6" y="137.4">2</text>
<text x="113.2" y="133.5">VIN+</text>
<text x="119.1" y="132.8">P$6</text>
<text x="53.6" y="138.9">3</text>
<text x="53.6" y="140.4">4</text>
<text x="53.6" y="141.9">5</text>
<text x="124.3" y="139.2" transform="rotate(-90 124.3 139.2)">1</text>
<text x="125.8" y="139.2" transform="rotate(-90 125.8 139.2)">2</text>
</g>
<g font-size="1.1">
<text x="184.7" y="53.8">1pF</text>
<text x="174.8" y="59.5" transform="rotate(-90 174.8 59.5)">L3</text>
<text x="184.7" y="56.9">1pF</text>
<text x="184.7" y="55.3">C11</text>
<text x="184.7" y="58.4">C20</text>
<text x="192.3" y="55.3">13nH</text>
<text x="192.3" y="57.6">L12</text>
<text x="199.1" y="55.3">30nH</text>
<text x="199.1" y="57.6">L9</text>
<text x="215.9" y="54.6">X3</text>
<text x="215.9" y="56.1">SMA-VERT</text>
<text x="165.6" y="63" transform="rotate(-90 165.6 63)">20pF</text>
<text x="167.2" y="63" transform="rotate(-90 167.2 63)">C5</text>
<text x="170.2" y="63" transform="rotate(-90 170.2 63)">20pF</text>
<text x="171.7" y="63" transform="rotate(-90 171.7 63)">C12</text>
<text x="177.1" y="61.2" transform="rotate(-90 177.1 61.2)">1.5nH</text>
<text x="174.8" y="66.9" transform="rotate(-90 174.8 66.9)">L11</text>
<text x="177.1" y="68" transform="rotate(-90 177.1 68)">1.5nH</text>
</g>
<g font-size=".3">
<text x="85.5" y="49.4">SpiceOrder 1</text>
<text x="88.5" y="49.4">SpiceOrder 2</text>
<text x="84.7" y="63.8">SpiceOrder 1</text>
<text x="87.8" y="63.8">SpiceOrder 2</text>
<text x="84.7" y="79.1">SpiceOrder 1</text>
<text x="87.8" y="79.1">SpiceOrder 2</text>
<text x="84.7" y="93.5">SpiceOrder 1</text>
<text x="87.8" y="93.5">SpiceOrder 2</text>
<text x="84" y="108">SpiceOrder 1</text>
<text x="87" y="108">SpiceOrder 2</text>
<text x="84" y="122.5">SpiceOrder 1</text>
<text x="87" y="122.5">SpiceOrder 2</text>
<text x="84" y="142.3">SpiceOrder 1</text>
<text x="87" y="142.3">SpiceOrder 2</text>
</g>
</svg>
